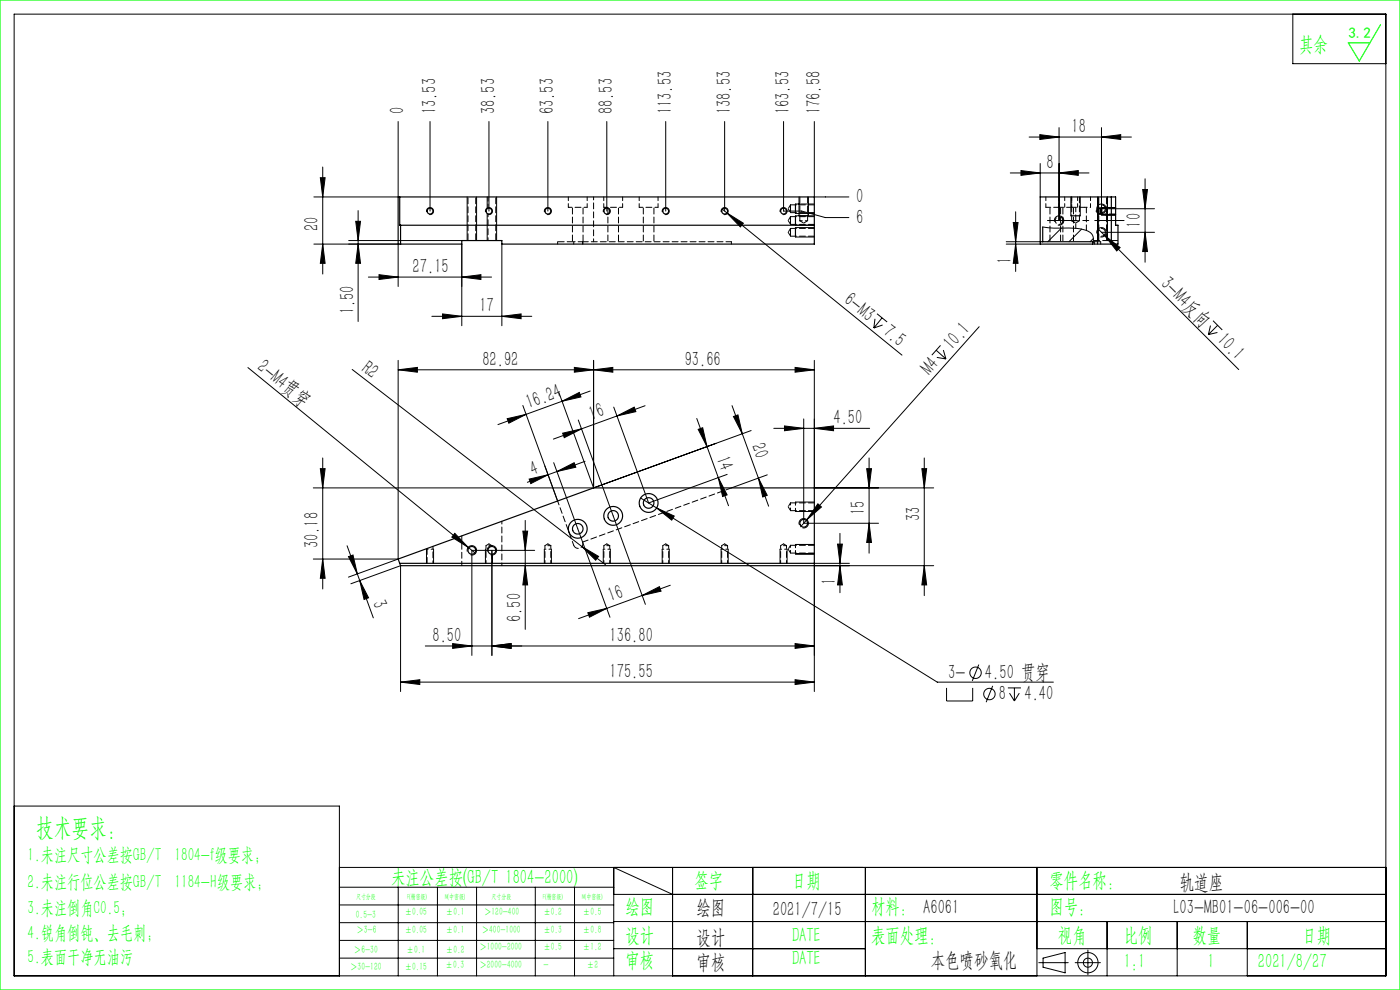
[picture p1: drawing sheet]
<svg xmlns="http://www.w3.org/2000/svg" width="297mm" height="210mm" viewBox="0 0 297 210" stroke-linecap="round" stroke-linejoin="round" font-family="sans-serif">
<g fill="none" stroke="#000" stroke-width=".21">
<path d="M3 3h291v204h-291zM274.3 3v10.5h19.7M68 37.7h1l-.5 4.1zM68.5 35.4v22.7M84.5 25.8v16h-17.9M91.2 25.8v19M103.7 25.8v19M116.2 25.8v19M128.7 25.8v19M141.2 25.8v19M153.7 25.8v19M166.2 25.8v19h3.9l5 1.4h5"/>
<path d="M172.8 25.8v16h7.3M214.3 36.7h16.7M216.6 36.2l4.1 .5-4.1 .5zM218.3 29.1h21.7M220.6 28.6l4.1 .5-4.1 .5zM220.7 34.7v7.1M224.7 36.7l4.1-.5v1zM224.7 27.1v19.7M233.7 29.1l4.1-.5v1zM233.7 27.1v17.2h11.2M242.9 37.9v17.7M68.5 51.8l.5 4.1h-1z"/>
<path d="M74 51h24M75.5 46.9h1l-.5 4.1zM76 51.8l.5 4.1h-1zM76 44.7v23.5M78.1 58.8h26.2M80.4 58.3l4.1 .5-4.1 .5zM84.5 51.8v9M85 51.8h-18.4M90.5 45a.75 .75 0 0 1 .7-1 .75 .75 0 0 1 .8 .8 .75 .75 0 0 1-1 .7M98 58.8l4-.5v1zM98 51.8v17.3M99.1 41.8v9.2"/>
<path d="M101.1 41.8v9.2M103 45a.75 .75 0 0 1 .7-1 .75 .75 0 0 1 .8 .8 .75 .75 0 0 1-1 .7M103.4 41.8v2.5M103.4 45.3v5.7M105.4 41.8v9.2M106.5 51.8v17.3M115.5 45a.75 .75 0 0 1 .7-1 .75 .75 0 0 1 .8 .8 .75 .75 0 0 1-1 .7M128 45a.75 .75 0 0 1 .7-1 .75 .75 0 0 1 .8 .8 .75 .75 0 0 1-1 .7M140.5 45a.75 .75 0 0 1 .7-1 .75 .75 0 0 1 .8 .8 .75 .75 0 0 1-1 .7M153 45a.75 .75 0 0 1 .7-1 .75 .75 0 0 1 .8 .8 .75 .75 0 0 1-1 .7M153.2 44.4l1 .8M154.2 45.2l3.5 2.1-.6 .8z"/>
<path d="M154.2 45.2l37.1 30.1M165.5 45a.75 .75 0 0 1 .7-1 .75 .75 0 0 1 .8 .8 .75 .75 0 0 1-1 .7M168.8 45.3h4M168.8 43.3h4M168.8 50.3h4M168.8 48.3h4M168.8 47.8h4M168.8 45.8h4M169.5 41.8v4M171.5 41.8v4M213.5 51.8h7.2M213.5 51.3h7.2"/>
<path d="M215 47.2h1l-.5 4.1zM215.5 51.8l.5 4.1h-1zM215.5 44.9v12.7M221.2 48.2l4 .2a12.8 12.8 0 0 1 5.6 .6 2.01 2.01 0 0 1 1 2.8M223.7 47a1 1 0 0 1 .9-1.2 1 1 0 0 1 1.1 1.1 1 1 0 0 1-1.3 .8M225.2 48.4l-2.9 2.9M227.2 41.8v4M229.2 41.8v4M229.5 48.6l-2.7 2.7M232 50.6l-.7 .7M232.7 44.5a1 1 0 0 1 .9-1.2 1 1 0 0 1 1.1 1.1 1 1 0 0 1-1.3 .8M232.7 49.5a1 1 0 0 1 .9-1.2 1 1 0 0 1 1.1 1.1 1 1 0 0 1-1.3 .8"/>
<path d="M232.9 41.8v9.2M233 48.6l29.8 29.8M233.7 45.5h3M233.7 44h3M233.7 49.3h11.2M234.4 50l3.2 2.5-.7 .7zM234.9 41.8v9.2M242.4 40.2h1l-.5 4.1zM242.9 49.3l.5 4.1h-1zM52.6 78l48.3 39.4M74.7 78.4l48.7 37.5M84.5 78.4l4-.5v1.1z"/>
<path d="M84.5 76.4v42.2M84.5 78.4h88.3M91.6 67.1h21.2M93.9 66.6l4.1 .5-4.1 .5zM106.5 67.1l4-.5v1zM121.8 77.9l4.1 .5-4.1 .6zM125.9 76.4v27.1M125.9 78.4l4.1-.5v1.1zM168.7 77.9l4.1 .5-4.1 .6zM172.8 76.4v27.1h25.3M185.6 67.6l-.2 2M186 66.6l2.2 1.7"/>
<path d="M187.1 67.4l-1.7 2.2M187.2 68.9l-1.8 .7M198.6 74.3l2.1 1.8M198.7 75.8l2 .3M199.5 73.3l-1.8 2M200.1 74.3l.6 1.8M207.7 69.3l-37.9 42.4M256.8 69.1l-.4 1.9M257.3 68l2 2M258.3 70.5l-1.9 .5M258.3 69l-1.9 2M68 99.4h1l-.5 4.1z"/>
<path d="M68.5 97.1v27.8M107.6 88.8l4-.9-3.7 1.9zM110.9 86l7.4 20.3M117.5 98.1l11.9 32.8M118.6 83.2l7.3 20.3M119.2 85.1l3.7-1.9 .3 1zM119.4 91.9l4-.9-3.7 1.8zM122.7 89.1l14.2 39.1M124.1 97.9l-12.2 4.4M125.2 82.9l-19.6 7.2M130.2 86.4l7.4 20.3 16.7-6.1M130.9 88.2l3.6-1.8 .4 .9z"/>
<path d="M136.9 86.1l-19.5 7M147.8 88.8l6.8 18.5M148.1 91.1l1-.4 .9 4zM155.3 86l7.8 21.4M155.6 88.4l1-.4 .9 4zM159.3 91.3l-33.4 12.2M164.2 90.9h20.3M166.4 90.4l4.1 .5-4.1 .5zM170.5 88.9v22.1h15.9M172.8 90.9l4-.5v1zM183.9 99.4h1l-.5 4.1zM184.4 97.1v20.2"/>
<path d="M195.6 99.4h1l-.5 4.1zM196.1 97.1v29.2M66.5 118.6h18M66.5 103.5h59.4M68.5 118.6l.5 4.1h-1zM73.6 115.8l2.2 5.9M73.9 118.1l1-.4 .9 4zM84.5 118.6l-10.6 3.8M90.5 116.5v3M92 116.5v3M96.5 113.1l2.8 3-3.5-2.2zM99.1 117a1 1 0 0 1 .9-1.3 1 1 0 0 1 1.1 1.1 1 1 0 0 1-1.3 .9"/>
<path d="M103 116.5v3M103.4 117a1 1 0 0 1 .9-1.3 1 1 0 0 1 1 1.1 1 1 0 0 1-1.2 .9M104.4 116.7v22.3M104.5 117.6v1.9M110.9 112.7h1l-.5 4zM111.4 120l.5 4.1h-1zM111.4 110.4v23.1M112.3 101.6l4-.9-3.7 1.9zM113.4 116.7h-13.3v22.3M115.5 116.5v3M117 116.5v3M118.1 100l3.7-1.8 .4 .9z"/>
<path d="M123.4 115.9l3.6 2.1-.6 .8zM123.4 115.9l5.1 3.9M128 116.5v3M129.5 116.5v3M135.9 105.6l62.9 39.1h24.7M139.3 107.7l3.7 1.8-.5 .8zM140.5 116.5v3M142 116.5v3M152.4 101.3l1.9 3.7-1 .3zM153 116.5v3M154.5 116.5v3M160.9 101.4l1.9 3.7-1 .3z"/>
<path d="M162.8 100.7l-7.6 2.8M165.5 116.5v3M167 116.5v3M168.8 117.5h4M168.8 115.5h4M168.8 108.5h4M168.8 106.5h4M169.5 111.3a1 1 0 0 1 .9-1.3 1 1 0 0 1 1.1 1.1 1 1 0 0 1-1.3 .9M172.8 119.5h7.4M173.5 106.9l.8 .6-3.1 2.7zM177.7 115.4h1l-.5 4.1zM178.2 120l.5 4.1h-1z"/>
<path d="M178.2 113.1v12.6M184.4 111l.5 4.1h-1zM196.1 120l.5 4.1h-1zM198.1 120h-25.3v26.7M74.4 123.8l10.6-3.8v26.7M75.8 121.7l3.4 9.4M76.3 123.1l1.9 3.7-1 .4zM90.2 137h82.6M96 136.5l4.1 .5-4.1 .5zM104.4 137l4-.5v1zM124.7 130l4-.9-3.6 1.8zM136.2 126.3l3.7-1.9 .3 1z"/>
<path d="M142.2 124.1l-19.5 7.1M168.7 136.5l4.1 .5-4.1 .5zM85 144.7l4.1-.5v1zM85 144.7h87.8M168.7 144.2l4.1 .5-4.1 .5zM200.8 145.9v2.8h5.5v-2.8M207.6 141l-1.3 3.4M210.6 145.5l-1.4 3.5M213.8 145.9h2.8M214.2 147l1 1.7M215.2 145.9v2.8M216.2 147l-1 1.7"/>
<path d="M3 171h69v36M72 184h222M72 188.2h58.2M72 192h58.2M72 195.7h58.2M72 199.5h58.2M84.5 188.2v18.8M92.8 188.2v18.8M101.1 188.2v18.8M113.6 188.2v18.8M121.9 188.2v18.8M130.2 189.7h163.8"/>
<path d="M130.2 195.5h163.8M142.7 189.7l-12.5-5.7v23M142.7 184v23M159.7 184v23M183.6 184v23M220 184v23M234.9 195.5v11.5M249.7 195.5v11.5M264.6 195.5v11.5M72 203.2h58.2M130.2 201.2h53.4M220 201.2h74"/>
<path d="M220.4 204.2h6.2M221.3 203.2l4.7-1.1v4.3l-4.7-1.2zM228.1 204.2h5.3M230.8 201.5v5.3"/>
<circle cx="207" cy="142.7" r="1.21"/>
<circle cx="209.9" cy="147.2" r="1.21"/>
<circle cx="230.8" cy="204.2" r="2.15"/>
<circle cx="230.8" cy="204.2" r=".96"/>
</g>
<path d="M238.5 46.8h-16.3" fill="none" stroke="#000" stroke-width=".21" stroke-dasharray="30.5 1.3 1.3 1.3" stroke-dashoffset="24.3"/>
<path d="M0 0h297v210h-297zM292.9 5.2l-4.5 7.7-2.4-3.8h4.6" fill="none" stroke="#0f0" stroke-width=".25"/>
<g fill="none" stroke="#000" stroke-width=".25">
<path d="M84.5 41.8h88.3v10h-66.3v-.8h-8.5v.8h-13.5zM84.8 41.8v6h88M85 47.8v4M168.8 43.3v2M168.8 45.8v2M168.8 48.3v2M169.5 45.8h2M220.7 41.8h16v6h.5v4h-16.5zM220.7 51.3h11.1v.2M221.2 48.2v3.1M227.2 45.8h2M233.2 44.2a.72 .72 0 0 1 0 1.2l-.1-.6z"/>
<path d="M233.7 44v1.5M235.8 41.8v10M84.5 118.6l41.4-15.1h46.9v16.5h-87.8zM84.8 119.5h88"/>
<circle cx="91.2" cy="44.8" r=".62"/>
<circle cx="103.7" cy="44.8" r=".62"/>
<circle cx="116.2" cy="44.8" r=".62"/>
<circle cx="128.7" cy="44.8" r=".62"/>
<circle cx="141.2" cy="44.8" r=".62"/>
<circle cx="153.7" cy="44.8" r=".62"/>
<circle cx="166.2" cy="44.8" r=".62"/>
<circle cx="100.1" cy="116.7" r=".82"/>
<circle cx="104.4" cy="116.7" r=".82"/>
<circle cx="122.6" cy="112.2" r="1.13"/>
<circle cx="122.6" cy="112.2" r="2"/>
<circle cx="130.1" cy="109.4" r="1.13"/>
<circle cx="130.1" cy="109.4" r="2"/>
<circle cx="137.6" cy="106.7" r="1.13"/>
<circle cx="137.6" cy="106.7" r="2"/>
<circle cx="170.5" cy="111" r=".82"/>
</g>
<path d="M169.7 46.8h1.6M92 116.5h-1.5M117 116.5h-1.5M129.5 116.5h-1.5M142 116.5h-1.5M154.5 116.5h-1.5M167 116.5h-1.5M167.7 115.7v1.6M167.7 106.7v1.6" fill="none" stroke="#000" stroke-width=".21" stroke-dasharray="1.3 .6" stroke-dashoffset=".8"/>
<g fill="none" stroke="#000" stroke-width=".21" stroke-dasharray="1.3 .6">
<path d="M118.3 51.3v.5M120.6 44h.1M121.7 51.3v.5M123.6 51.8v-.5M123.7 51.8v-.5M128.1 44h.1M135.6 44h.1M155.2 51.8v-.5M167.7 50.1h5.1M167.7 45.1h5.1M167.7 47.6h5.1M169.7 46.8h.1"/>
<path d="M169.7 41.8v5M171.3 46.8v-5M172.8 48.5h-5.1M172.8 43.5h-5.1M172.8 46h-5.1M224.6 44h.1M225.5 46.8a.83 .83 0 0 1-1.2 .7 .83 .83 0 0 1-.2-1.3 .83 .83 0 0 1 1.4 .3v.3M227.3 44h.1M227.3 41.8v5M228.5 46.8h.5M229 46.8v-5M231.8 51.5h.1"/>
<path d="M231.9 51.3l-.1 .2M232.2 51.8v-.5M232.8 51.3v.5M232.9 44.8v.6M232.9 44.2v.6M232.9 45.4h.4M233.1 44.8v-.3M233.1 45.1v-.3M233.3 44.2h-.4M233.5 51.8v-.5M234.5 44.3a.82 .82 0 0 1-1.2 .7 .82 .82 0 0 1-.2-1.3 .82 .82 0 0 1 1.4 .3v.3M234.5 49.3a.82 .82 0 0 1-1.2 .7 .82 .82 0 0 1-.2-1.3 .82 .82 0 0 1 1.4 .3v.3"/>
<path d="M90.6 116.4v3.1M103 116.5h.1M104.4 115.9v-.2M121.7 115.7a1 1 0 0 0 1.3 .6 1 1 0 0 0 .6-1.3M155.2 103.5l-31.6 11.5M167.7 117.3h5.1M167.7 108.3h5.1M172.8 115.7h-5.1M172.8 106.7h-5.1"/>
</g>
<g fill="none" stroke="#000" stroke-width=".21" stroke-dasharray="1.3 .6" stroke-dashoffset=".6">
<path d="M120.7 44h3.9M125.9 41.8v9.5M128.2 44h3.9M135.7 44h3.9M227.3 46.8h1.2M233.3 44.2h.6a.57 .57 0 0 1 .8 .2v.4a.48 .48 0 0 1-.1 .6 .48 .48 0 0 1-.6 0h-.7M104.4 115.7h-1.3M116.9 115.7h-1.3M129.4 115.7h-1.3M141.9 115.7h-1.3M154.4 115.7h-1.3M166.9 115.7h-1.3"/>
<path d="M168.8 115.5v2M168.8 106.5v2"/>
</g>
<g fill="#000">
<path d="M154.2 45.2l3.5 2.1-.6 .8zM234.4 50l3.2 2.5-.7 .7zM96.5 113.1l2.8 3-3.5-2.2zM123.4 115.9l3.6 2.1-.6 .8zM173.5 106.9l.8 .6-3.1 2.7z"/>
<path d="M68.5 51.8l.5 4.1h-1zM68 37.7h1l-.5 4.1zM215.5 51.8l.5 4.1h-1zM215 47.2h1l-.5 4.1zM68.5 118.6l.5 4.1h-1zM68 99.4h1l-.5 4.1zM111.4 120l.5 4.1h-1zM110.9 112.7h1l-.5 4z"/>
<path d="M75.5 46.9h1l-.5 4.1zM76 51.8l.5 4.1h-1zM242.4 40.2h1l-.5 4.1zM242.9 49.3l.5 4.1h-1zM195.6 99.4h1l-.5 4.1zM196.1 120l.5 4.1h-1zM177.7 115.4h1l-.5 4.1zM178.2 120l.5 4.1h-1zM183.9 99.4h1l-.5 4.1zM184.4 111l.5 4.1h-1z"/>
<path d="M98 58.8l4-.5v1zM80.4 58.3l4.1 .5-4.1 .5zM224.7 36.7l4.1-.5v1zM216.6 36.2l4.1 .5-4.1 .5zM233.7 29.1l4.1-.5v1zM220.6 28.6l4.1 .5-4.1 .5zM168.7 77.9l4.1 .5-4.1 .6zM125.9 78.4l4.1-.5v1.1z"/>
<path d="M84.5 78.4l4-.5v1.1zM121.8 77.9l4.1 .5-4.1 .6zM139.3 107.7l3.2 2.6 .5-.8z"/>
<path d="M93.9 66.6l4.1 .5-4.1 .5zM106.5 67.1l4-.5v1z"/>
<path d="M107.6 88.8l4-.9-3.7 1.9zM119.2 85.1l3.7-1.9 .3 1z"/>
<path d="M119.4 91.9l4-.9-3.7 1.8zM130.9 88.2l3.6-1.8 .4 .9z"/>
<path d="M155.6 88.4l1-.4 .9 4zM160.9 101.4l1.9 3.7-1 .3zM148.1 91.1l1-.4 .9 4zM152.4 101.3l1.9 3.7-1 .3z"/>
<path d="M166.4 90.4l4.1 .5-4.1 .5zM172.8 90.9l4-.5v1z"/>
<path d="M118.1 100l3.7-1.8 .4 .9zM112.3 101.6l4-.9-3.7 1.9z"/>
<path d="M73.9 118.1l1-.4 .9 4zM76.3 123.1l1.9 3.7-1 .4z"/>
<path d="M96 136.5l4.1 .5-4.1 .5zM104.4 137l4-.5v1z"/>
<path d="M124.7 130l4-.9-3.6 1.8zM136.2 126.3l3.7-1.9 .3 1z"/>
<path d="M168.7 136.5l4.1 .5-4.1 .5zM104.4 137l4-.5v1z"/>
<path d="M85 144.7l4.1-.5v1zM168.7 144.2l4.1 .5-4.1 .5z"/>
</g>
<g fill="none" stroke="#000" stroke-width=".21" stroke-dasharray="1.3 .6" stroke-dashoffset=".4">
<path d="M103.5 41.8v2.4M167.7 49.3v.8M167.7 48.5v.8M167.7 44.3v.8M167.7 43.5v.8M167.7 46.8v.8M167.7 46v.8M232.5 44.8l.4 .6M232.9 44.2l-.4 .6M103.7 115.4l-.6 .3M104.4 115.7l-.7-.3M116.2 115.4l-.6 .3"/>
<path d="M116.9 115.7l-.7-.3M121.7 115.7l-3.4-9.4M128.7 115.4l-.6 .3M129.4 115.7l-.7-.3M141.2 115.4l-.6 .3M141.9 115.7l-.7-.3M153.7 115.4l-.6 .3M154.4 115.7l-.7-.3M166.2 115.4l-.6 .3M166.9 115.7l-.7-.3"/>
</g>
<path d="M121.7 51.3h2M104.4 119.5v-1.9" fill="none" stroke="#000" stroke-width=".21" stroke-dasharray="1.3 .6" stroke-dashoffset="1"/>
<path d="M121.7 51.3h-3.4M233.3 45.4h3.4M236.7 44.2h-3.4M237.2 51h-5.3" fill="none" stroke="#000" stroke-width=".21" stroke-dasharray="1.3 .6" stroke-dashoffset="-.1"/>
<path d="M155.2 51.3h-31.5M230.5 48.9v-4.9" fill="none" stroke="#000" stroke-width=".21" stroke-dasharray="1.3 .6" stroke-dashoffset=".1"/>
<g fill="none" stroke="#000" stroke-width=".21" stroke-dasharray="1.3 .6" stroke-dashoffset="-.2">
<path d="M99.3 41.8v9.2M100.9 51v-9.2M105.2 51v-9.2M121.4 44v7.3M123.7 51.3v-7.3M129 44v7.3M131.2 51.3v-7.3M136.5 44v7.3M138.7 51.3v-7.3M222.7 44v7.3M225 51.3v-7.3M225.5 44v7.3"/>
<path d="M227.7 51.3v-7.3M233.1 41.8v9.2M234.7 51v-9.2"/>
</g>
<g fill="none" stroke="#000" stroke-width=".21" stroke-dasharray="1.3 .6" stroke-dashoffset=".7">
<path d="M103.5 45.4v5.6M230 44h1.3M91.9 119.5v-3.6M103.1 115.7v3.8M106.5 110.6v9.4M115.6 115.7v3.8M116.9 119.5v-3.8M128.1 115.7v3.8M129.4 119.5v-3.8M140.6 115.7v3.8M141.9 119.5v-3.8M153.1 115.7v3.8"/>
<path d="M154.4 119.5v-3.8M165.6 115.7v3.8M166.9 119.5v-3.8"/>
</g>
<g fill="none" stroke="#000" stroke-width=".21" stroke-dasharray="1.3 .6" stroke-dashoffset=".5">
<path d="M120.6 41.8v2.2M124.6 44v-2.2M128.1 41.8v2.2M132.1 44v-2.2M135.6 41.8v2.2M139.6 44v-2.2M167.2 44.3l.5 .8M167.2 49.3l.5 .8M167.2 46.8l.5 .8M167.7 43.5l-.5 .8M167.7 48.5l-.5 .8M167.7 46l-.5 .8"/>
<path d="M169.7 46.8l.8 .5M170.5 47.3l.8-.5M221.9 41.8v2.2M224.6 41.8v2.2M225.9 44v-2.2M227.3 41.8v2.2M227.3 46.8l.9 .5M228.2 47.3l.8-.5M228.6 44v-2.2M231.3 44v-2.2M232.8 51.3h-.9M167.2 116.5l.5 .8"/>
<path d="M167.2 107.5l.5 .8M167.7 115.7l-.5 .8M167.7 106.7l-.5 .8"/>
</g>
<path d="M221.9 44h2.7M224.6 44h2.7M227.3 44h2.7" fill="none" stroke="#000" stroke-width=".21" stroke-dasharray="1.3 .6" stroke-dashoffset=".2"/>
<path d="M228.2 44v4.4M232.8 51.3h.7M98 120v-6.3" fill="none" stroke="#000" stroke-width=".21" stroke-dasharray="1.3 .6" stroke-dashoffset=".3"/>
<text font-size="5.4" fill="#0f0" x="7.7" y="177.2">技术要求：</text>
<g font-size="4.4" fill="#0f0">
<text x="275.6" y="10.8">其余</text>
<text x="83" y="187.5">未注公差按(GB/T 1804-2000)</text>
<text x="147.3" y="188">签字</text>
<text x="168" y="188">日期</text>
<text x="222.6" y="188">零件名称：</text>
<text x="132.7" y="193.6">绘图</text>
<text x="184.8" y="193.6">材料： A6061</text>
<text x="222.6" y="193.6">图号：</text>
<text x="132.7" y="199.8">设计</text>
<text x="168" y="199.8">DATE</text>
<text x="184.8" y="199.8">表面处理：</text>
<text x="224.4" y="199.8">视角</text>
<text x="238.4" y="199.8">比例</text>
<text x="253" y="199.8">数量</text>
<text x="276.3" y="199.8">日期</text>
<text x="132.7" y="205.1">审核</text>
<text x="168" y="204.6">DATE</text>
<text x="238.4" y="205.3">1:1</text>
<text x="256.2" y="205.3">1</text>
<text x="266.9" y="205.3">2021/8/27</text>
</g>
<g font-size="4.4">
<text x="85.8" y="24.2" transform="rotate(-90 85.8 24.2)">0</text>
<text x="92.5" y="24.2" transform="rotate(-90 92.5 24.2)">13.53</text>
<text x="105" y="24.2" transform="rotate(-90 105 24.2)">38.53</text>
<text x="117.5" y="24.2" transform="rotate(-90 117.5 24.2)">63.53</text>
<text x="130" y="24.2" transform="rotate(-90 130 24.2)">88.53</text>
<text x="142.5" y="24.2" transform="rotate(-90 142.5 24.2)">113.53</text>
<text x="155" y="24.2" transform="rotate(-90 155 24.2)">138.53</text>
<text x="167.5" y="24.2" transform="rotate(-90 167.5 24.2)">163.53</text>
<text x="174" y="24.2" transform="rotate(-90 174 24.2)">176.58</text>
<text x="227.3" y="28.2">18</text>
<text x="222" y="35.8">8</text>
<text x="181.6" y="47.4">6</text>
<text x="181.6" y="43.1">0</text>
<text x="67.6" y="49" transform="rotate(-90 67.6 49)">20</text>
<text x="242" y="48.3" transform="rotate(-90 242 48.3)">10</text>
<text x="87.5" y="57.9">27.15</text>
<text x="214.6" y="56.1" transform="rotate(-90 214.6 56.1)">1</text>
<text x="178.8" y="64" transform="rotate(39 178.8 64)">6-M3</text>
<text x="246" y="60.4" transform="rotate(45 246 60.4)">3-M4反向</text>
<text x="75.1" y="66.7" transform="rotate(-90 75.1 66.7)">1.50</text>
<text x="101.7" y="66.2">17</text>
<text x="187.1" y="70.8" transform="rotate(39 187.1 70.8)">7.5</text>
<text x="102.3" y="77.6">82.92</text>
<text x="145.2" y="77.6">93.66</text>
<text x="202" y="74.4" transform="rotate(-48 202 74.4)">10.1</text>
<text x="258" y="72.4" transform="rotate(45 258 72.4)">10.1</text>
<text x="54.3" y="78.3" transform="rotate(39 54.3 78.3)">2-M4贯穿</text>
<text x="76.5" y="78.6" transform="rotate(38 76.5 78.6)">R2</text>
<text x="197.3" y="79.7" transform="rotate(-48 197.3 79.7)">M4</text>
<text x="112.2" y="86.8" transform="rotate(-20 112.2 86.8)">16.24</text>
<text x="125.6" y="89.2" transform="rotate(-20 125.6 89.2)">16</text>
<text x="176.8" y="90">4.50</text>
<text x="159.3" y="94.6" transform="rotate(70 159.3 94.6)">20</text>
<text x="113" y="101" transform="rotate(-20 113 101)">4</text>
<text x="151.8" y="97.3" transform="rotate(70 151.8 97.3)">14</text>
<text x="183.5" y="109.3" transform="rotate(-90 183.5 109.3)">15</text>
<text x="195.2" y="110.5" transform="rotate(-90 195.2 110.5)">33</text>
<text x="67.6" y="116.3" transform="rotate(-90 67.6 116.3)">30.18</text>
<text x="177.3" y="124.2" transform="rotate(-90 177.3 124.2)">1</text>
<text x="79" y="127.9" transform="rotate(70 79 127.9)">3</text>
<text x="110.6" y="132" transform="rotate(-90 110.6 132)">6.50</text>
<text x="129.6" y="127.8" transform="rotate(-20 129.6 127.8)">16</text>
<text x="91.8" y="136.2">8.50</text>
<text x="129.3" y="136.2">136.80</text>
<text x="129.3" y="143.8">175.55</text>
<text x="201.1" y="144">3-</text>
<text x="209" y="144">4.50 贯穿</text>
<text x="211.9" y="148.5">8</text>
<text x="217.3" y="148.5">4.40</text>
<text x="250.3" y="188.6">轨道座</text>
<text x="147.8" y="194">绘图</text>
<text x="163.9" y="194.3">2021/7/15</text>
<text x="249" y="194">L03-MB01-06-006-00</text>
<text x="147.8" y="200.2">设计</text>
<text x="147.8" y="205.5">审核</text>
<text x="197.5" y="205">本色喷砂氧化</text>
</g>
<g font-size="4" fill="#0f0">
<text x="5.9" y="182.6">1.未注尺寸公差按GB/T 1804-f级要求；</text>
<text x="5.9" y="188.4">2.未注行位公差按GB/T 1184-H级要求；</text>
<text x="5.9" y="193.9">3.未注倒角C0.5；</text>
<text x="5.9" y="199.2">4.锐角倒钝、去毛刺；</text>
<text x="5.9" y="204.2">5.表面干净无油污</text>
</g>
<text font-size="3.2" fill="#0f0" x="286.1" y="8">3.2</text>
<g font-size="2.3" fill="#0f0">
<text x="75.5" y="194.7">0.5-3</text>
<text x="75.6" y="198">＞3-6</text>
<text x="85.9" y="194.2">±0.05</text>
<text x="85.9" y="198">±0.05</text>
<text x="94.6" y="194.2">±0.1</text>
<text x="94.6" y="198">±0.1</text>
<text x="102.2" y="198">＞400-1000</text>
<text x="102.7" y="194.2">＞120-400</text>
<text x="115.3" y="194.2">±0.2</text>
<text x="115.3" y="198">±0.3</text>
<text x="123.7" y="194.2">±0.5</text>
<text x="123.7" y="198">±0.8</text>
<text x="75.1" y="202.2">＞6-30</text>
<text x="86.3" y="202.2">±0.1</text>
<text x="94.6" y="202.2">±0.2</text>
<text x="101.7" y="201.6">＞1000-2000</text>
<text x="115.3" y="201.6">±0.5</text>
<text x="123.7" y="201.6">±1.2</text>
<text x="74.3" y="205.8">＞30-120</text>
<text x="85.9" y="205.8">±0.15</text>
<text x="94.5" y="205.4">±0.3</text>
<text x="101.7" y="205.4">＞2000-4000</text>
<text x="115.3" y="205.4">-</text>
<text x="124.5" y="205.4">±2</text>
</g>
<g font-size="1.5" fill="#0f0">
<text x="75.5" y="190.6">尺寸分段</text>
<text x="86.4" y="190.6">F(精密级)</text>
<text x="94.4" y="190.6">M(中密级)</text>
<text x="104.3" y="190.6">尺寸分段</text>
<text x="115.2" y="190.6">F(精密级)</text>
<text x="123.5" y="190.6">M(中密级)</text>
</g>
</svg>
